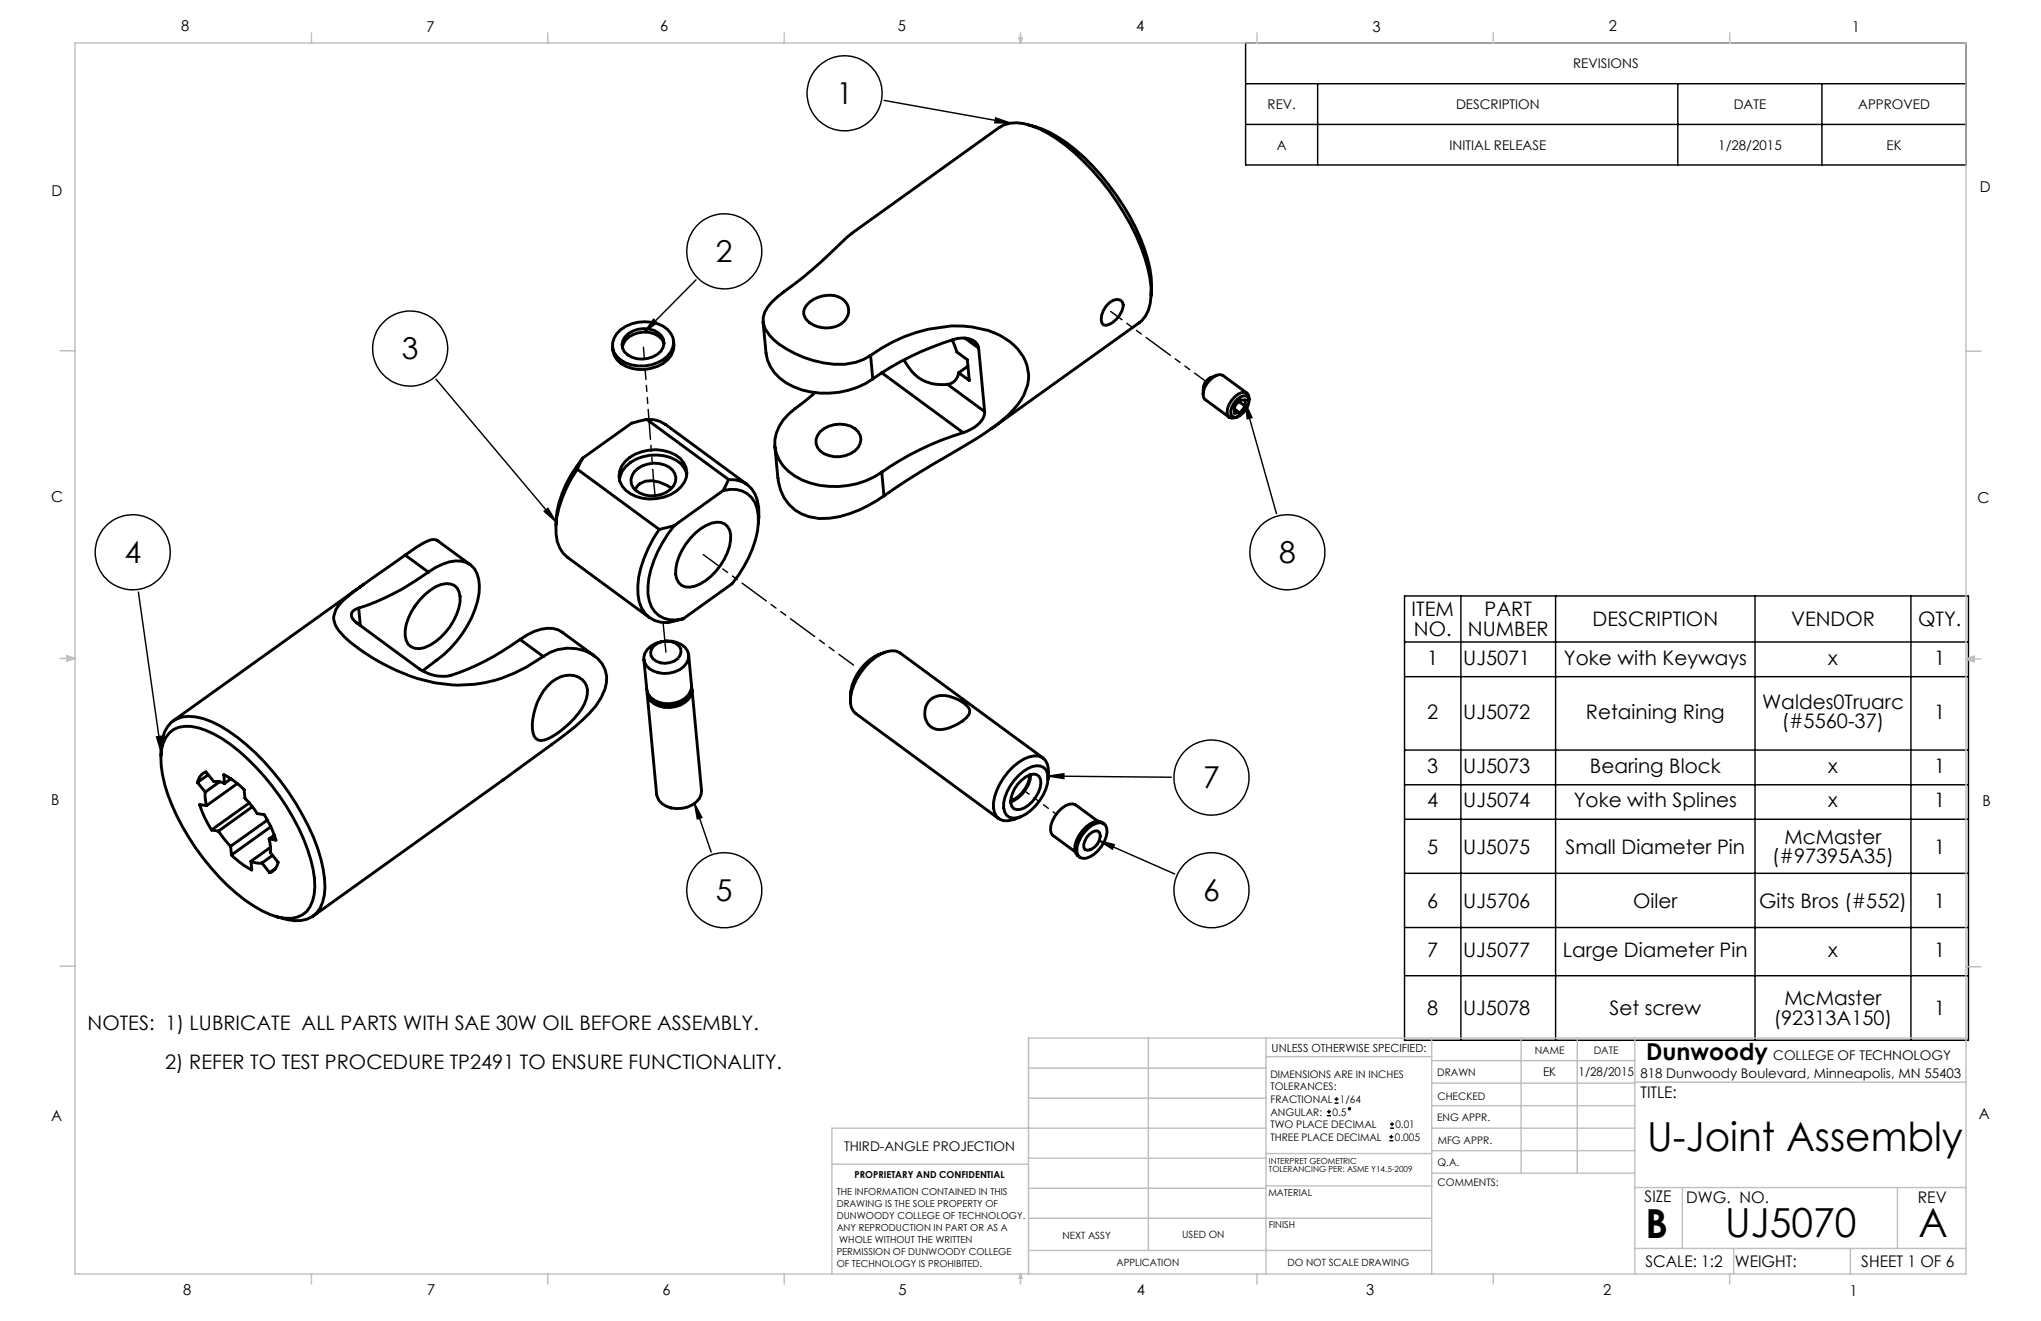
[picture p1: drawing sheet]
<svg xmlns="http://www.w3.org/2000/svg" width="432mm" height="279mm" viewBox="0 0 432 279" stroke-linecap="round" stroke-linejoin="round" font-family="sans-serif">
<g fill="none" stroke="#000" stroke-width=".3">
<path d="M263.5 9.1h152.4v25.8h-152.4zM263.5 17.7h152.4M278.8 17.7v17.2M355 17.7v17.2M385.4 17.7v17.2M187 21.2l26.8 4.8M210.6 24.9l3.2 1.1h-3.3zM263.5 26.3h152.4M147.2 59.2l-10.9 11M138.3 67.5l.7 .8-2.7 1.9zM92.3 80.2l25.4 30.2M263.5 85.3l1.4 3-1 .3z"/>
<path d="M263.5 85.3l6.6 23.3M115.1 108.2l.8-.7 1.8 2.9zM29.3 125.2l4.8 33.8M297.1 126h119.4v94h-119.4zM297.1 135.8h119.4M309.1 126v94M329.1 126v94M371.3 126v94M404.3 126v94M33.1 155.9l1-.2v3.3zM297.1 143.1h119.4M297.1 158.6h119.4"/>
<path d="M146.9 169.9l1.6 3-1 .3zM146.9 169.9l3.6 10.3M221.8 164.1l3.3-.4v1zM221.8 164.1l26 .3M232.5 177.8l3.3 .8-.5 1zM232.5 177.8l16 7.1M297.1 166h119.4M297.1 173.3h119.4M297.1 184.7h119.4M297.1 196.2h119.4M297.1 206.4h119.4M280.7 236h.9"/>
<path d="M280.7 235.1h.9M281.2 234.7v.8M282.3 233.3h.9M282.3 232.5h.9M282.8 232.1v.8M294.1 238.6h.8M294.1 237.8h.8M294.5 237.4v.8M293.9 241.3h.9M293.9 240.5h.9M294.4 240v.8"/>
<circle cx="178.7" cy="19.7" r="7.9"/>
<circle cx="153.2" cy="53.2" r="7.9"/>
<circle cx="86.8" cy="73.7" r="7.9"/>
<circle cx="28.1" cy="116.8" r="7.9"/>
<circle cx="272.4" cy="116.8" r="7.9"/>
<circle cx="256.3" cy="164.5" r="7.9"/>
<circle cx="153.2" cy="188.3" r="7.9"/>
<circle cx="256.3" cy="188.3" r="7.9"/>
<circle cx="285.5" cy="234.5" r=".21"/>
</g>
<g fill="none" stroke="#c0c0c0" stroke-width=".3">
<path d="M15.9 9.1h400v260.4h-400zM65.9 6.9v2.2M115.9 6.9v2.2M165.9 6.9v2.2M215.6 8h.6l-.3 1.1zM215.7 8l.2 1.1M215.9 6.9v2.2M216 8l-.1 1.1M265.9 6.9v2.2M315.9 6.9v2.2M365.9 6.9v2.2M12.7 74.2h3.2"/>
<path d="M415.9 74.3h3.2M12.7 139.3h3.2M14.2 139.1l1.7 .2M14.2 138.7l1.7 .6-1.7 .5zM15.9 139.3l-1.7 .3M415.9 139.4h3.2M415.9 139.4l1.8-.6v1.2zM415.9 139.4l1.8 .3M417.7 139.2l-1.8 .2M12.7 204.4h3.2M243 219.6v44.9M267.8 219.6v49.9"/>
<path d="M302.9 219.6v49.9M321.8 219.6v28.5M333.7 219.6v28.5M345.9 219.6v49.9M415.9 204.5h3.2M415.9 219.6h-198.3v49.9M217.6 232.3h50.2M217.6 225.9h50.2M267.8 238.6h-91.8v30.9M267.8 223.5h35.1M302.9 233.9h43M302.9 229.1h43"/>
<path d="M302.9 224.3h43M302.9 238.6h43M345.9 228.9h70M176 246.2h41.6M217.6 257.7h85.3M217.6 251.3h50.2M217.6 245h50.2M267.8 250.8h35.1M267.8 244h35.1M302.9 248.1h43M302.9 243.4h43M345.9 251.2h70"/>
<path d="M355.9 251.2v12.9M401.4 251.2v12.9M65.9 269.5v2.1M115.9 269.5v2.1M165.9 269.5v2.1M215.9 269.5v2.1M215.9 269.5l.3 .8h-.6zM217.6 264.5h85.3M265.9 269.5v2.1M315.9 269.5v2.1M345.9 264.1h70M365.9 269.5v2.1"/>
<path d="M366.8 264.1v5.4M391.5 264.1v5.4"/>
</g>
<path d="M138.3 67.5l.7 .8-2.7 1.9zM210.6 24.9l3.2 1.1h-3.3zM263.5 85.3l1.4 3-1 .3zM221.8 164.1l3.3-.4v1zM232.5 177.8l3.3 .8-.5 1zM146.9 169.9l1.6 3-1 .3zM33.1 155.9l1-.2v3.3zM115.1 108.2l.8-.7 1.8 2.9z" fill="#000"/>
<g fill="none" stroke="#000" stroke-width=".61">
<path d="M217.7 26.4a27.6 27.6 0 0 1 13.5 8.8 47.2 47.2 0 0 1 12.1 21.6 19.7 19.7 0 0 1 .2 5.7M180.2 49.4l-.7 .6a120.5 120.5 0 0 1-15 12.8 6.6 6.6 0 0 0-3 5.5 9.2 9.2 0 0 0 4.9 5.5 22.4 22.4 0 0 0 12.4 3.2l2.3-.4 1.6-.6 1.5-.8M180.2 49.4l31.2-22.4a7.2 7.2 0 0 1 6.8-.4 29.8 29.8 0 0 1 11.1 7.6 52.6 52.6 0 0 1 13.5 22.5 15.9 15.9 0 0 1 .2 8.9l-.6 1.2-1.4 1.5-31.2 22.3M130.5 70.6a8.1 8.1 0 0 1 10.7-.9 3.7 3.7 0 0 1 0 5.7 8 8 0 0 1-10.7 0 3.6 3.6 0 0 1 0-4.8zM132.3 71.2a5.4 5.4 0 0 1 7.6-.2 2.92 2.92 0 0 1-1.8 4.5 5.2 5.2 0 0 1-6-1.1 2.46 2.46 0 0 1 .2-3.2zM140.5 72.7a4 4 0 0 0-4.3-2.5 4.4 4.4 0 0 0-4.5 3.3M142.5 72.1a4.6 4.6 0 0 1-3.4 5.4 7.9 7.9 0 0 1-8.5-1.4 4.6 4.6 0 0 1-1-2.8M161.4 68.1l.7 6.6a8.9 8.9 0 0 0 5.8 7.1 17.8 17.8 0 0 0 16.7-1.6M170.9 64.3a6.1 6.1 0 0 1 7.5-.9 3.2 3.2 0 0 1-.9 5.4 6 6 0 0 1-7.1-1.4 2.32 2.32 0 0 1 .5-3.1zM184.2 75.2a31.6 31.6 0 0 1 19.5-6.2 16.3 16.3 0 0 1 11.6 4.8 8.4 8.4 0 0 1 .7 10.8 29.8 29.8 0 0 1-9.6 8.3l-11.8 7-7.6 5M184.2 75.2l.4 5M186.5 78.8l17.3 12.7"/>
<path d="M191.3 76.2a9.1 9.1 0 0 0 6.5 5l2.6 .1M201.5 71.9l.9 2.5 2.2 1.7 .5 4.4-2.3-1.7M202.8 78.8a2.7 2.7 0 0 1-2.4 2.5M204.1 71.5l2.9 2.1M204.8 77.4l-2 1.4M207 73.6a3 3 0 0 0-3.6-2.1l-.8 .1a58.6 58.6 0 0 0-18 8.6M207 73.6l1.3 13.5M234.7 64a1.85 1.85 0 0 1 2.7-.2 2.79 2.79 0 0 1-.6 2.9 4.5 4.5 0 0 1-2.9 2.1l-.5-.1a2.68 2.68 0 0 1 0-3l.6-.9zM257.4 79.4a3.3 3.3 0 0 0-2.9 3.9M122.1 99.2a24.6 24.6 0 0 0-4.5 12.1 7.5 7.5 0 0 0 2.5 6.6l17.3 12.7M122.1 99.2l17.4 12.8M123.3 96.9l-1.2 2.3"/>
<path d="M123.3 96.9a23.3 23.3 0 0 0-5.7 14.2M132.3 97.6a9 9 0 0 1 11.6-.7 4.1 4.1 0 0 1 .1 6.1 9 9 0 0 1-11.6 .7 4.1 4.1 0 0 1-.1-6.1zM134.2 99.7a5.9 5.9 0 0 1 8.1-.3 2.97 2.97 0 0 1-1.3 4.7 5.7 5.7 0 0 1-7.1-1 2.74 2.74 0 0 1 .3-3.4zM136.8 88.7l-3.2 .8-10.3 7.4M136.8 88.7a6 6 0 0 1 4 1l17.3 12.8M136.8 88.7l17.3 12.7M163.9 94.4l.7 6.7a9.2 9.2 0 0 0 10.9 8.5 25.4 25.4 0 0 0 11.5-4.7M172.4 83l-2.4 2.1a13.6 13.6 0 0 0-5.7 6.5 7.8 7.8 0 0 0 3.9 9.1 17.5 17.5 0 0 0 18.3-.8M173.5 91.3a5.8 5.8 0 0 1 8.1 0 3.1 3.1 0 0 1-1.7 4.7 5.9 5.9 0 0 1-6.4-.6 2.73 2.73 0 0 1 0-4.1zM186.5 99.9l.5 5M200.4 81.3l7.9 5.8M203.8 91.5a61 61 0 0 0-17.3 8.4"/>
<path d="M208.3 87.1a4.4 4.4 0 0 1-2.9 3.7l-1.6 .7M261.1 86.5l1.2 .8M261.7 84.6a1.74 1.74 0 0 1 2.3-.6 3.4 3.4 0 0 1-2.4 4.2h-.5a1.42 1.42 0 0 1-.5-2.2zM262.1 84.9l1.4 1M263.5 85.9v-1.3h-1.2l-1.2 1.4v1.4l1.2-.1M263.5 85.9l-1.2 1.4M263.8 83.1l-5.1-3.7a2.18 2.18 0 0 0-2.5 .8 4.2 4.2 0 0 0-1.6 3.9l.4 .4 5.1 3.8M264.2 84.9a1.39 1.39 0 0 0-.5-1.8 1.39 1.39 0 0 0-1.8 .3 4.5 4.5 0 0 0-2.2 4.4 1.41 1.41 0 0 0 2.1 .4M85.7 117.4a16.4 16.4 0 0 1 5.8-3.3l1.1 .3 6.9 5.1M85.7 117.4l-8.1 5.7a30 30 0 0 0-6.1 5.1 3.8 3.8 0 0 0 .1 5.1 35.8 35.8 0 0 0 12.3 8.5 29.4 29.4 0 0 0 31-2.9M85.7 117.4l4.9 3.6M139.5 112a24.7 24.7 0 0 0-4.6 12 7.5 7.5 0 0 0 2.5 6.6 6 6 0 0 0 5.5 .7l1.6-.4"/>
<path d="M142 103.2a7.4 7.4 0 0 0-5.5-1.4l-1.5 .8-.7 .9M142.7 111.2l-3.2 .8M142.7 111.2a24.1 24.1 0 0 0-5.6 12.9 7 7 0 0 0 2.3 6.1 6 6 0 0 0 5.1 .7M145.3 100.2a5.5 5.5 0 0 0-4.9-3.8 9.1 9.1 0 0 0-8 2.3l-.8 1-.5 1.9M147.1 112.7a7.3 7.3 0 0 1 5.4-2.2 3 3 0 0 1 2.1 3.8 12.7 12.7 0 0 1-7.6 9.7 2.8 2.8 0 0 1-4.1-2.5 11.8 11.8 0 0 1 4.2-8.8zM153 103.8a5.5 5.5 0 0 1 7.4 5.2 20.2 20.2 0 0 1-4.2 12.7l-1.3 1.8-10.4 7.4M153 103.8l-10.3 7.4M154.1 101.4l-1.1 2.4M154.1 101.4a5.6 5.6 0 0 1 6.1 4.4 15 15 0 0 1 .2 4.9M75.9 128.6a1.52 1.52 0 0 0-1.4 2.1l1 1.1 13.2 9.7a8.7 8.7 0 0 0 6.6 1.4 52.6 52.6 0 0 0 14.7-7.6M75.9 128.6l.3 3.7M76.9 123.6l-40.3 28.9"/>
<path d="M87.8 128.2l-.2 .2M89.9 125.8a6.8 6.8 0 0 1 5.3-2.3 2.61 2.61 0 0 1 2.1 2.7 11.8 11.8 0 0 1-4.1 8.7 8.2 8.2 0 0 1-4.5 2.3 2.69 2.69 0 0 1-3-2.7 11.5 11.5 0 0 1 4.2-8.7zM90.6 121a52.6 52.6 0 0 1-14.7 7.6M90.6 121a10.9 10.9 0 0 1 7-2.3 4.3 4.3 0 0 1 3.7 3.9 15.1 15.1 0 0 1-2.4 9.7 25.3 25.3 0 0 1-8.3 8.7l-1.2 .9M110 135.3a10.4 10.4 0 0 1 7-2.4l1.1 .3 .8 .5 6.9 5M110 135.3l4.9 3.6M114.9 138.9a9.1 9.1 0 0 1 12.5 1.4 6.4 6.4 0 0 1-.2 7.3 26.3 26.3 0 0 1-7.3 7.5l-13.1 9.6-40.6 29.1M136.9 137.4a5.9 5.9 0 0 1 8.1-.5 2.96 2.96 0 0 1-1.2 4.7 5.7 5.7 0 0 1-7.1-.9 2.61 2.61 0 0 1 .2-3.3zM138.4 136.6a4 4 0 0 1 5.2 0 2.04 2.04 0 0 1-1 3.2 3.6 3.6 0 0 1-4.9-1.1v-.7l.2-.8zM145.7 138.5l.6 6.5a3.9 3.9 0 0 1-3.5 3.7 5.1 5.1 0 0 1-5.7-2l-.3-.8-.6-6.4M187.1 138a10.3 10.3 0 0 0-7.2 9.8M34 159.9a9.4 9.4 0 0 1 2.3-7.2 6.2 6.2 0 0 1 5.1-1.1 23.1 23.1 0 0 1 10.7 5.9 53.2 53.2 0 0 1 15.8 24.1 17.6 17.6 0 0 1 .4 9.2 5.4 5.4 0 0 1-6 3.9l-1.6-.2-2.3-.6"/>
<path d="M35.8 155.1a5.7 5.7 0 0 1 6.1-1.2 25.5 25.5 0 0 1 10.5 6.6 48.2 48.2 0 0 1 13.9 23.4 12.1 12.1 0 0 1-.7 7.9 5 5 0 0 1-5.3 2.4 20.4 20.4 0 0 1-10.2-5.2 50.2 50.2 0 0 1-15.2-23 16.5 16.5 0 0 1-.4-8.7l.5-1.2zM115.8 145.2a5.8 5.8 0 0 1 6.6-2 3.5 3.5 0 0 1 1.6 4.6 16.7 16.7 0 0 1-7.3 8.1 3.1 3.1 0 0 1-3.3 .3 4.7 4.7 0 0 1-.7-4 12.9 12.9 0 0 1 3.1-7zM146.1 146.2a4 4 0 0 1-3.8 3.2 4.3 4.3 0 0 1-5-2.4M146.3 145.3a3.8 3.8 0 0 1-3.4 4.2 5.1 5.1 0 0 1-5.8-2l-.2-1.2M146.4 145.8l2 21.3a4.2 4.2 0 0 1-4.1 3.9 4.6 4.6 0 0 1-5.3-2.5l-2.1-21.9M196.5 148.3a4.7 4.7 0 0 1 5.6-.6l.9 .4a3.4 3.4 0 0 1 2.1 2.4 3.7 3.7 0 0 1-2.2 2.5 6.5 6.5 0 0 1-5.5 1 3.8 3.8 0 0 1-.9-5.7zM41.8 165.5a2.96 2.96 0 0 1 1.8-2.2l1.6 2a3.9 3.9 0 0 1 2.3 .4M41.8 165.5l1.6 2M43.4 167.5v1l.3 1.9M43.7 170.4l-1.5-.2a22.8 22.8 0 0 0 2.5 5.3M44.1 163.9l-2.3 1.6M44.7 175.5l1.5 .3"/>
<path d="M46.2 175.8l2.6 3.2M46.5 165.3l-3.1 2.2M47.5 165.7l-.2-1.8a16.6 16.6 0 0 1 4.3 3.1l.2 1.8 1.7 2 .9 1.3 1.5 .2a22.1 22.1 0 0 1 2.5 5.4l-1.5-.3M48.8 179l.2 1.8M48.9 164.7l-1.4 1M50.2 165.7l-6.5 4.7M52.7 169.8l-8 5.7M53.4 170.6l-7.2 5.2M56.6 173.5l-7.8 5.5M56.9 177.4l.3 1.6v1.3l1.6 2.1a2.67 2.67 0 0 1-1.8 2.2M57.2 179.2l-4.1 3M57.3 174.9l-8.3 5.9"/>
<path d="M58 176.6l-1.1 .8M215.4 164.1a5.9 5.9 0 0 1 4.7-2.1 2.33 2.33 0 0 1 1.6 2.6 10 10 0 0 1-6.5 8.4 2.16 2.16 0 0 1-2.9-2.1 9.5 9.5 0 0 1 3.1-6.8zM216.1 165a3.3 3.3 0 0 1 3.2-1.2 2.17 2.17 0 0 1 .8 2.8 6.7 6.7 0 0 1-4.3 4.6 1.45 1.45 0 0 1-1.9-1.4 6.3 6.3 0 0 1 2.2-4.8zM217.8 163.9a6.2 6.2 0 0 1-4 5.4M218.1 163.8a6.9 6.9 0 0 1-4.3 5.8M220.7 160.3l-30.3-22.2a3.1 3.1 0 0 0-2.9-.2 12.6 12.6 0 0 0-7.5 9.6 3.4 3.4 0 0 0 1 3.4l30.3 22.2M221.7 164.9a5.7 5.7 0 0 0-.5-4.1 2.94 2.94 0 0 0-3.5-.7 12.7 12.7 0 0 0-7.5 9.7 3.2 3.2 0 0 0 2.1 3.8 7.3 7.3 0 0 0 3.6-.8M222.8 176.7l4.7 3.5M230.2 175.3a3.3 3.3 0 0 1 3.2-1.2 2.23 2.23 0 0 1 .6 2.9 6.8 6.8 0 0 1-4.3 4.5 1.48 1.48 0 0 1-1.9-1.5 6.5 6.5 0 0 1 2.4-4.7zM230.4 176.5a1.43 1.43 0 0 1 2.2-.4 3.1 3.1 0 0 1-2.6 3.7l-.4-.1a2.04 2.04 0 0 1 .3-2.5zM232.2 173.7l-4.6-3.4a2.57 2.57 0 0 0-3 .7 5.5 5.5 0 0 0-2.2 5.2l.4 .5M233.6 174.3a2.18 2.18 0 0 0-3 0 7 7 0 0 0-3.2 5.4l.2 .7 .4 .6"/>
<path d="M49 180.8a17.4 17.4 0 0 0 4.3 3.2l-.2-1.8M53.1 182.2a4.3 4.3 0 0 0 2.3 .3M55.4 182.5l1.6 2.1M57.7 180.9l-2.3 1.6M58.2 183.7l-1.2 .9M228 181l.4 .3"/>
</g>
<path d="M136.3 75.9l-.2-2.5M142.6 72.8a4.1 4.1 0 0 1-2 3.9M256.1 79.8a2.7 2.7 0 0 0-1.5 2.1M138.6 104.8l-.3-3.4M140.9 137.9l-.6-6.3M146.3 145a3.2 3.2 0 0 1-1.4 2.9" fill="none" stroke="#000" stroke-width=".3" stroke-dasharray="6.3 1.3 1.3 1.3 1.3 1.3"/>
<path d="M141.5 103.8a5.9 5.9 0 0 1-7.3-.4 2.95 2.95 0 0 1 1.3-4.6 5.7 5.7 0 0 1 7.1 .9 2.83 2.83 0 0 1-1.1 4.1" fill="none" stroke="#000" stroke-width=".3" stroke-dasharray="6.3 1.3 1.3 1.3 1.3 1.3" stroke-dashoffset="2.9"/>
<path d="M144.9 147.9a6 6 0 0 1-6.8 0" fill="none" stroke="#000" stroke-width=".3" stroke-dasharray="6.3 1.3 1.3 1.3 1.3 1.3" stroke-dashoffset="5.9"/>
<path d="M140.6 76.7a8.1 8.1 0 0 1-9.8-.4l-.7-.9-.4-1.3" fill="none" stroke="#000" stroke-width=".3" stroke-dasharray="6.3 1.3 1.3 1.3 1.3 1.3" stroke-dashoffset="3"/>
<path d="M255.1 80.7l-20.1-14.8" fill="none" stroke="#000" stroke-width=".3" stroke-dasharray="6.3 1.3 1.3 1.3 1.3 1.3" stroke-dashoffset="3.4"/>
<path d="M138.3 101.4l-1.8-23.3" fill="none" stroke="#000" stroke-width=".3" stroke-dasharray="6.3 1.3 1.3 1.3 1.3 1.3" stroke-dashoffset="4.2"/>
<path d="M148.8 117.3l31.8 23.4" fill="none" stroke="#000" stroke-width=".3" stroke-dasharray="6.3 1.3 1.3 1.3 1.3 1.3" stroke-dashoffset="2.5"/>
<path d="M217 167.5l6.5 4.7" fill="none" stroke="#000" stroke-width=".3" stroke-dasharray="6.3 1.3 1.3 1.3 1.3 1.3" stroke-dashoffset="5.5"/>
<g font-size="8.5">
<text x="348.5" y="243.4">U-Joint Assembly</text>
<text x="348.1" y="261.8">B</text>
<text x="365" y="261.6">UJ5070</text>
<text x="405.9" y="261.6">A</text>
</g>
<g font-size="6.4">
<text x="176.9" y="22">1</text>
<text x="151.5" y="55.4">2</text>
<text x="85" y="76">3</text>
<text x="26.3" y="119.1">4</text>
<text x="270.6" y="119.1">8</text>
<text x="254.6" y="166.8">7</text>
<text x="151.5" y="190.6">5</text>
<text x="254.6" y="190.6">6</text>
</g>
<text font-size="4.9" x="348.3" y="224.3">Dunwoody</text>
<g font-size="4.2">
<text x="298.7" y="130.4">ITEM</text>
<text x="314.1" y="130.4">PART</text>
<text x="299.1" y="134.5">NO.</text>
<text x="310.6" y="134.5">NUMBER</text>
<text x="336.9" y="132.4">DESCRIPTION</text>
<text x="378.9" y="132.4">VENDOR</text>
<text x="405.8" y="132.4">QTY.</text>
<text x="301.9" y="140.6">1</text>
<text x="309.6" y="140.6">UJ5071</text>
<text x="330.9" y="140.6">Yoke with Keyways</text>
<text x="386.8" y="140.6">x</text>
<text x="409.2" y="140.6">1</text>
<text x="372.8" y="149.9">Waldes0Truarc</text>
<text x="301.9" y="152">2</text>
<text x="309.6" y="152">UJ5072</text>
<text x="335.5" y="152">Retaining Ring</text>
<text x="377" y="154">(#5560-37)</text>
<text x="409.2" y="152">1</text>
<text x="301.9" y="163.4">3</text>
<text x="309.6" y="163.4">UJ5073</text>
<text x="336.4" y="163.4">Bearing Block</text>
<text x="386.8" y="163.4">x</text>
<text x="409.2" y="163.4">1</text>
<text x="301.9" y="170.8">4</text>
<text x="309.6" y="170.8">UJ5074</text>
<text x="332.9" y="170.8">Yoke with Splines</text>
<text x="386.8" y="170.8">x</text>
<text x="409.2" y="170.8">1</text>
<text x="377.5" y="178.5">McMaster</text>
<text x="301.9" y="180.5">5</text>
<text x="309.6" y="180.5">UJ5075</text>
<text x="331.2" y="180.5">Small Diameter Pin</text>
<text x="374.9" y="182.6">(#97395A35)</text>
<text x="409.2" y="180.5">1</text>
<text x="301.9" y="192">6</text>
<text x="309.6" y="192">UJ5706</text>
<text x="345.5" y="192">Oiler</text>
<text x="372.2" y="192">Gits Bros (#552)</text>
<text x="409.2" y="192">1</text>
<text x="301.9" y="202.4">7</text>
<text x="309.6" y="202.4">UJ5077</text>
<text x="330.7" y="202.4">Large Diameter Pin</text>
<text x="386.8" y="202.4">x</text>
<text x="409.2" y="202.4">1</text>
<text x="301.9" y="214.7">8</text>
<text x="309.6" y="214.7">UJ5078</text>
<text x="340.5" y="214.7">Set screw</text>
<text x="377.5" y="212.7">McMaster</text>
<text x="409.2" y="214.7">1</text>
<text x="18.5" y="217.8">NOTES: 1) LUBRICATE ALL PARTS WITH SAE 30W OIL BEFORE ASSEMBLY.</text>
<text x="375.3" y="216.8">(92313A150)</text>
<text x="35" y="226.2">2) REFER TO TEST PROCEDURE TP2491 TO ENSURE FUNCTIONALITY.</text>
</g>
<g font-size="3.4">
<text x="347.1" y="232.3">TITLE:</text>
<text x="347.9" y="254.3">SIZE</text>
<text x="356.7" y="254.4">DWG. NO.</text>
<text x="405.7" y="254.5">REV</text>
<text x="348.1" y="267.9">SCALE: 1:2</text>
<text x="367" y="268">WEIGHT:</text>
<text x="393.8" y="267.9">SHEET 1 OF 6</text>
</g>
<g font-size="3.2">
<text x="38.3" y="6.7">8</text>
<text x="90.2" y="6.7">7</text>
<text x="139.7" y="6.5">6</text>
<text x="190" y="6.5">5</text>
<text x="240.4" y="6.5">4</text>
<text x="290.4" y="6.7">3</text>
<text x="340.4" y="6.5">2</text>
<text x="391.9" y="6.7">1</text>
<text x="10.9" y="41.6">D</text>
<text x="418.9" y="40.7">D</text>
<text x="10.9" y="106.3">C</text>
<text x="418.4" y="106.4">C</text>
<text x="10.8" y="170.2">B</text>
<text x="419.4" y="170.6">B</text>
<text x="10.8" y="237.2">A</text>
<text x="418.6" y="236.8">A</text>
<text x="38.8" y="273.8">8</text>
<text x="90.4" y="273.8">7</text>
<text x="140.2" y="273.8">6</text>
<text x="190.1" y="273.9">5</text>
<text x="240.5" y="273.8">4</text>
<text x="289" y="273.9">3</text>
<text x="339.1" y="273.8">2</text>
<text x="391.4" y="274.1">1</text>
</g>
<g font-size="2.8">
<text x="332.8" y="14.5">REVISIONS</text>
<text x="268.2" y="23">REV.</text>
<text x="308" y="23">DESCRIPTION</text>
<text x="366.8" y="23">DATE</text>
<text x="393.1" y="23">APPROVED</text>
<text x="270.1" y="31.6">A</text>
<text x="306.7" y="31.6">INITIAL RELEASE</text>
<text x="363.5" y="31.6">1/28/2015</text>
<text x="399.1" y="31.6">EK</text>
<text x="347.1" y="228">818 Dunwoody Boulevard, Minneapolis, MN 55403</text>
<text x="375.1" y="224.3">COLLEGE OF TECHNOLOGY</text>
<text x="178.6" y="243.5">THIRD-ANGLE PROJECTION</text>
</g>
<g font-size="2.5">
<text x="326.4" y="227.6">EK</text>
<text x="334" y="227.7">1/28/2015</text>
</g>
<text font-size="2.4" x="269" y="222.4">UNLESS OTHERWISE SPECIFIED:</text>
<g font-size="2.2">
<text x="268.8" y="228">DIMENSIONS ARE IN INCHES</text>
<text x="304.1" y="227.7">DRAWN</text>
<text x="324.7" y="222.9">NAME</text>
<text x="337.2" y="222.9">DATE</text>
<text x="268.8" y="230.6">TOLERANCES:</text>
<text x="268.8" y="233.3">FRACTIONAL</text>
<text x="283.5" y="233.3">1/64</text>
<text x="304.1" y="232.6">CHECKED</text>
<text x="268.8" y="238.6">TWO PLACE DECIMAL</text>
<text x="268.8" y="235.9">ANGULAR:</text>
<text x="281.9" y="236">0.5</text>
<text x="295.2" y="238.6">0.01</text>
<text x="304" y="237.2">ENG APPR.</text>
<text x="268.8" y="241.3">THREE PLACE DECIMAL</text>
<text x="295.1" y="241.3">0.005</text>
<text x="304.2" y="241.9">MFG APPR.</text>
<text x="304.1" y="246.7">Q.A.</text>
<text x="304.1" y="250.9">COMMENTS:</text>
</g>
<g font-size="2.1">
<text x="224.8" y="262">NEXT ASSY</text>
<text x="250.1" y="261.9">USED ON</text>
<text x="236.2" y="267.8">APPLICATION</text>
<text x="272.4" y="267.8">DO NOT SCALE DRAWING</text>
</g>
<g font-size="2">
<text x="180.8" y="249.2">PROPRIETARY AND CONFIDENTIAL</text>
<text x="177" y="252.8">THE INFORMATION CONTAINED IN THIS</text>
<text x="177" y="255.3">DRAWING IS THE SOLE PROPERTY OF</text>
<text x="177" y="257.8">DUNWOODY COLLEGE OF TECHNOLOGY.</text>
<text x="268.3" y="252.9">MATERIAL</text>
<text x="177" y="260.3">ANY REPRODUCTION IN PART OR AS A</text>
<text x="177.6" y="262.9">WHOLE WITHOUT THE WRITTEN</text>
<text x="268.4" y="259.7">FINISH</text>
<text x="177" y="265.4">PERMISSION OF DUNWOODY COLLEGE</text>
<text x="177" y="267.9">OF TECHNOLOGY IS PROHIBITED.</text>
</g>
<g font-size="1.8">
<text x="268.5" y="246.1">INTERPRET GEOMETRIC</text>
<text x="268.5" y="247.9">TOLERANCING PER: ASME Y14.5-2009</text>
</g>
</svg>
